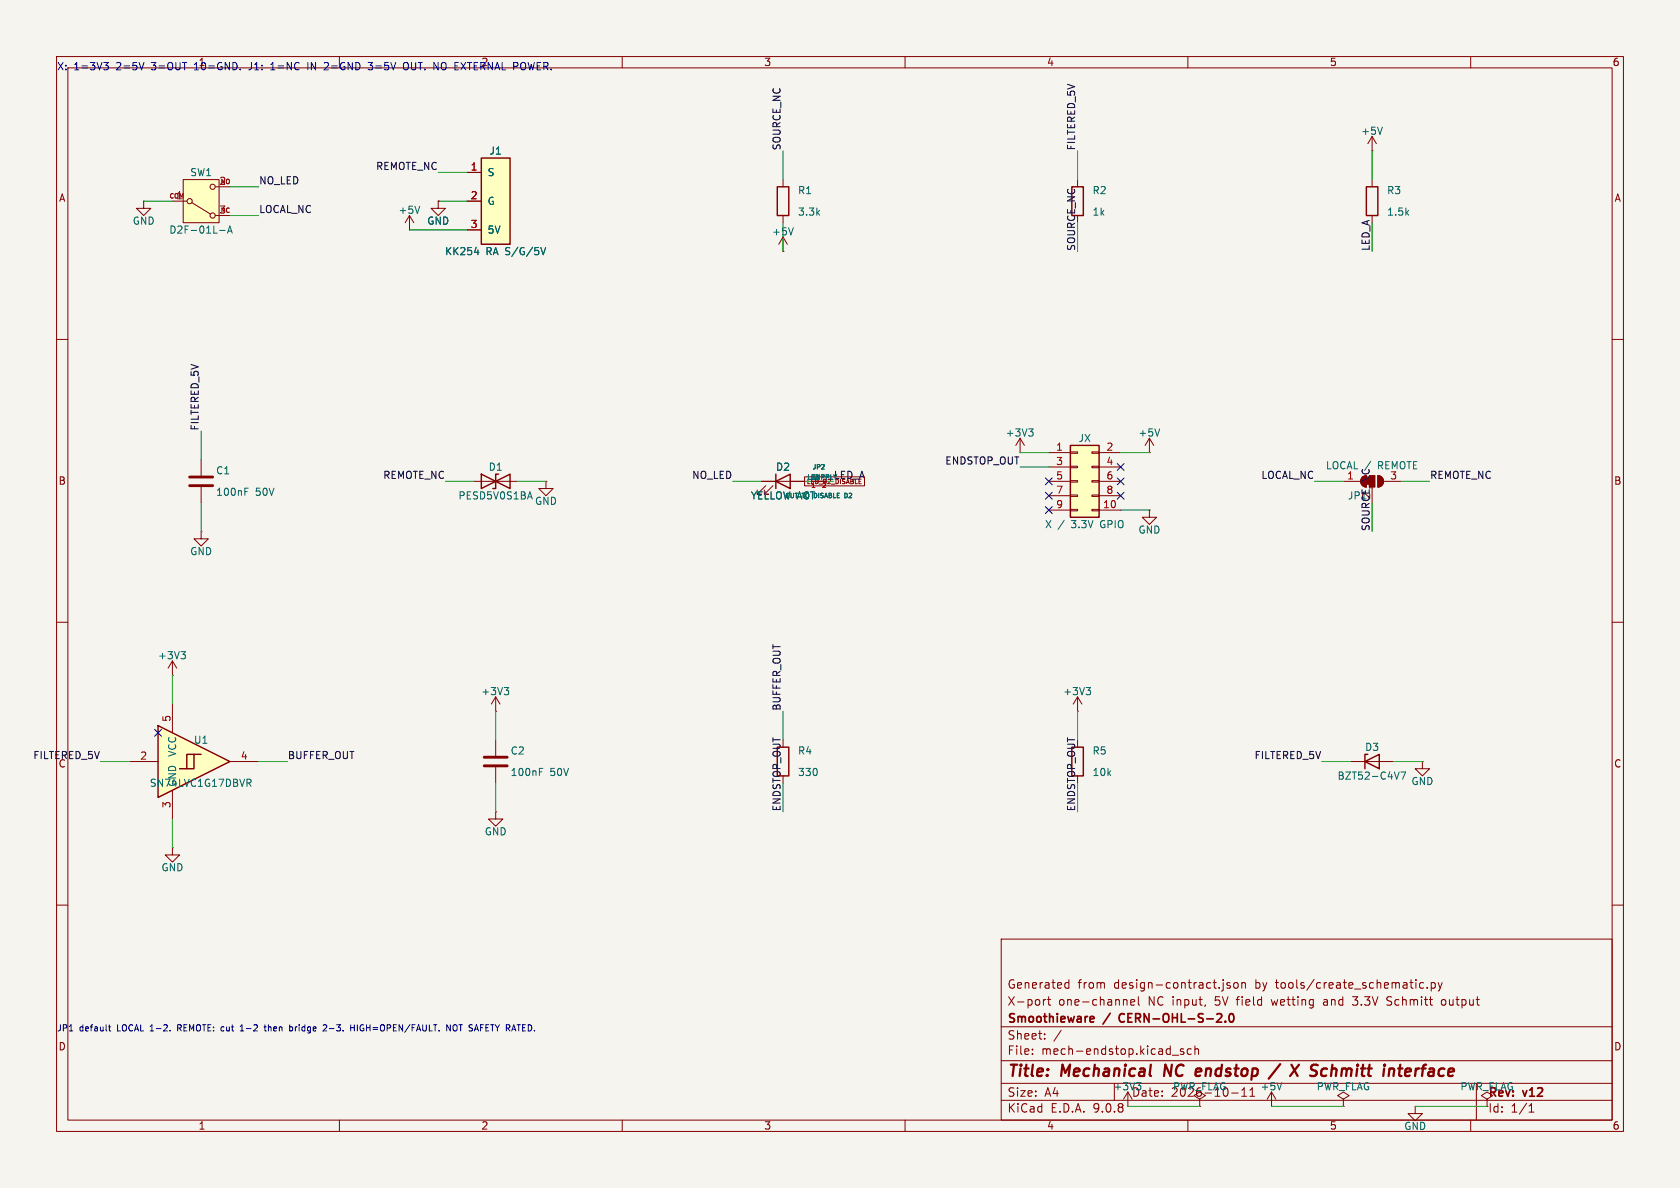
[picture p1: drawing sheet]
<svg xmlns="http://www.w3.org/2000/svg" width="297mm" height="210mm" viewBox="0 0 297 210" stroke-linecap="round" stroke-linejoin="round" font-family="sans-serif">
<path d="M0 0h297v210h-297z" fill="#f5f4ef" stroke="#f5f4ef" stroke-width=".18"/>
<g fill="none" stroke="#840000" stroke-width=".18">
<path d="M10 10h277v190h-277zM12 12h273v186h-273zM60 10v2M110 10v2M160 10v2M210 10v2M260 10v2M138.4 44.5h.1M138.4 41.9l-.7 1.3M138.4 41.9l.8 1.3M138.4 41.9v2.6M10 60h2"/>
<path d="M285 60h2M10 110h2M285 110h2M10 160h2M177 166h108v32h-108zM184.5 176.7v1M184.9 176.7l-.3 .1-.1 .2M185.2 176.7h.5M185.4 176.2v1.3l.3 .2M188.4 174.6h.6M188.4 173.8h.6M189 173.2v1.5"/>
<path d="M199.2 176.8v.9M199.9 177.2l.7-.1-.1-.3-.4-.1-.2 .2 .1 .7h.5M201.2 176.2v1.3l.3 .2M213.1 177.6l-.1 .2M216.2 173.2v.1M217.5 173.8l-.4-.1-.2 .2 .1 .2 .5 .2v.3h-.6M218.2 173.8l.4-.1 .3 .3v.4l-.3 .3-.4-.1-.1-.2v-.4zM219.5 173.8l.2-.1 .4 .1 .1 .9M219.5 173.7v1M234 177.2v.4M239.1 177.6l.2 .1h.4M239.1 176.2h.9"/>
<path d="M245.2 177.6l.5 .1M245.8 176.2h-.3l-.3 .3 .1 .3 .4 .2M251.7 173.8l-.5-.1-.2 .3v.4l.1 .2h.6M252.3 174.6v.1M253 173.8l.5-.1 .2 .3v.4l-.1 .2h-.6M253 173.7v1.5M254.2 173.7l.4 1M254.6 174.7l-.1 .4-.3 .1M255 173.7l-.4 1M255.5 176.8l-.4-.1-.3 .3v.4l.2 .2h.5M285 160h2M60 198v2"/>
<path d="M110 198v2M160 198v2M177 194.5h108M177 191.5h108M177 187.5h108M177 181.5h108M182.5 186.3v.1M182.5 185.5v.1M184.7 183.6v.1M184.7 182.8v.1M187.6 182.1l-1.3 2M197 191.5v3"/>
<path d="M207.2 186.5h1.2M209.2 185.5l-.3-.1-.2 .2v.2l.5 .2v.3h-.5M210 198v2M210.6 185.5l-.4-.1-.3 .3v.4l.1 .2h.6M211.2 185.5l.3-.1 .3 .1 .1 .9M211.2 184.9v1.5M217.7 193.2h1.2M219.5 193.8h.9M219.5 192.7l.5-.4v1.5M221 193.8h.8M221 192.7l.4-.4v1.5M260 198v2"/>
<path d="M261 191.5v6.5M270.3 196.6h.9M270.3 195.5l.4-.4v1.5"/>
</g>
<path d="M206 188.2l-.2 2M211.8 188.9l.5 .1M212.2 190.1l-.6 .1M212.4 189.4l-1 .1M226.3 188.1l-2 2.6M228.3 188.2l1.1 2M229.6 188.2l-1.5 2M247.2 188.9h.7M247.6 188.2l-.3 1.7 .1 .2 .4 .1M248.8 188.9l-.3 .3-.1 .7 .2 .3M249.4 189.4l-1 .1" fill="none" stroke="#840000" stroke-width=".4"/>
<path d="M192.9 179.7l.4 .1 .1 .2-.7 .2M198 179.4l-.2 .4 .2 .7M215.9 179.3v.5M217.4 179.3l.2-.1a.81 .81 0 0 1 .6 .6 .81 .81 0 0 1-.3 .8l-.1 .1a.81 .81 0 0 1-.4-1.4zM193.3 180.6l-.4 .1M215.1 180.7h.9M216.6 180.5v.2" fill="none" stroke="#840000" stroke-width=".3"/>
<path d="M140.2 40.3l-.4 1.2" fill="none" stroke="#006464" stroke-width=".18"/>
<path d="M32.4 31.8h6.3v7.6h-6.3z" fill="#ffffc2"/>
<g fill="none" stroke="#840000" stroke-width=".18">
<path d="M25.4 35.6v1.2h1.3l-1.3 1.3-1.3-1.3h1.3M25.4 35.6h.1M30.5 35.6h2.5M32.4 31.8h6.3v7.6h-6.3zM33.9 35.8l3.3 2M38.1 33h2.5M38.1 38.1h2.5"/>
<circle cx="33.5" cy="35.6" r=".46"/>
<circle cx="37.6" cy="33" r=".46"/>
<circle cx="37.6" cy="38.1" r=".46"/>
</g>
<path d="M38.8 40.7h1M40.2 41.2l.4-1.3 .5 1.3M40.3 40.9h.6" fill="none" stroke="#006464" stroke-width=".18"/>
<path d="M85.1 27.9h5.1v15.3h-5.1z" fill="#ffffc2"/>
<path d="M85.1 27.9h5.1v15.3h-5.1zM85.1 83.8v2.6l5.1-2.6v2.6zM88.1 83.8h-.5v2.6h-.5" fill="none" stroke="#840000" stroke-width=".25"/>
<g fill="none" stroke="#840000" stroke-width=".18">
<path d="M72.4 38.1l-.8 1.3M72.4 38.1l.8 1.3M72.4 38.1v2.5M77.5 35.6v1.2h1.2l-1.2 1.3-1.3-1.3h1.3M77.5 35.6h.1M82.5 30.5h2.6M82.5 35.6h2.6M72.4 40.6h.1M82.5 40.6h2.6M35.6 94v1.3h1.2l-1.2 1.2-1.3-1.2h1.3M35.6 94h.1M35.6 81.3v2.8"/>
<path d="M35.6 86.1v2.8M83.8 85.1h7.6M96.5 85.1v1.3h1.3l-1.3 1.2-1.3-1.2h1.3M96.5 85.1h.1M30.5 119.4h.1M30.5 116.8l-.8 1.3M30.5 116.8l.7 1.3M30.5 116.8v2.6M87.6 130.8v2.8M87.6 135.6v2.8"/>
</g>
<path d="M74.2 36.4l-.4 1.3M83.9 44.6h.8M84.5 44.2v.8M95.6 43.8l.4 1.2 .5-1.2M43.3 86.9h.4M43.3 86.3h.6M93.7 86.9l.4 1.3M32 115.2h.8l-.4 .5M32.5 115.7l.3 .2v.3l-.3 .3M95.4 136.4h.4M95.4 135.8h.6" fill="none" stroke="#006464" stroke-width=".18"/>
<path d="M33.5 84.3h4.1M33.5 85.9h4.1M85.6 133.9h4.1M85.6 135.4h4.1" fill="none" stroke="#840000" stroke-width=".51"/>
<g fill="#ffffc2">
<path d="M27.9 128.3l12.7 6.3-12.7 6.4z"/>
<path d="M33 133.4h1.3l-2.6 2.5h1.3z"/>
<path d="M34.3 133.4h1.3l-2.6 2.5h1.3z"/>
</g>
<path d="M137.4 33h2v5.1h-2zM137.2 85.1l2.5-1.3v2.6zM137.2 83.8v2.6M27.9 128.3l12.7 6.3-12.7 6.4zM34.3 133.4h-1.3v2.5h-1.3M35.6 133.4h-1.3v2.5h-1.3M137.4 132.1h2v5.1h-2zM189.5 132.1h2v5.1h-2zM241.3 134.6l2.5-1.2v2.5zM241.8 133.4h-.5v2.5" fill="none" stroke="#840000" stroke-width=".25"/>
<g fill="none" stroke="#840000" stroke-width=".18">
<path d="M138.4 31.8v1.2M138.4 38.1v1.3M180.3 77.5l-.7 1.2M180.3 77.5l.8 1.2M180.3 77.5v2.5M134.6 85.1h7.6M135.4 85.9l-1.5 1.5h.7h-.7v-.8M136.7 85.9l-1.6 1.5h.8h-.8v-.8M180.3 80h.1M203.2 90.2v1.2h1.3l-1.3 1.3-1.3-1.3h1.3M203.2 90.2h.1M22.9 134.6h5"/>
<path d="M30.5 124.5v5M30.5 139.7v5.1M40.6 134.6h5.1M87.6 125.7h.1M87.6 123.2l-.7 1.3M87.6 123.2l.8 1.3M87.6 123.2v2.5M190.5 125.7h.1M190.5 123.2l-.8 1.3M190.5 123.2l.8 1.3M190.5 123.2v2.5M238.8 134.6h7.6"/>
<path d="M251.5 134.6v1.3h1.2l-1.2 1.3-1.3-1.3h1.3M251.5 134.6h.1M30.5 149.9v1.2h1.2l-1.2 1.3-1.3-1.3h1.3M30.5 149.9h.1M87.6 143.5v1.3h1.3l-1.3 1.3-1.2-1.3h1.2M87.6 143.5h.1M199.4 195.6h.1M199.4 193l-.8 1.3M199.4 193l.8 1.3M199.4 193v2.6M212.1 194.3l1-.6-1-.7-1 .7 1 .6v1.3M212.1 195.6h.1"/>
<path d="M224.8 195.6h.1M224.8 193l-.8 1.3M224.8 193l.8 1.3M224.8 193v2.6M237.5 194.3l1-.6-1-.7-1 .7 1 .6v1.3M237.5 195.6h.1M250.2 195.6v1.3h1.3l-1.3 1.2-1.3-1.2h1.3M250.2 195.6h.1M262.9 194.3l1-.6-1-.7-1 .7 1 .6v1.3"/>
</g>
<path d="M181.9 75.8h.7l-.4 .5M182.4 76.3l.2 .2v.3l-.2 .3M149.7 87.2h-.3v.8h.3M43.7 137.7h.4l.3 .3-.1 .3-.6 .1M44 138.4l.4 .6M89.1 121.5h.8l-.4 .5M89.7 122l.2 .3v.3l-.2 .2M192 121.5h.8l-.4 .5M192.6 122l.2 .3v.3l-.2 .2M247.3 136.5l-.4 1.2M247.6 136.5h.9l-.5 1.2M226.6 191.4l-.4 1.3" fill="none" stroke="#006464" stroke-width=".18"/>
<path d="M189.2 78.7h5.1v12.7h-5.1z" fill="#ffffc2"/>
<path d="M189.5 33h2v5.1h-2zM241.6 33h2v5.1h-2zM189.2 78.7h5.1v12.7h-5.1z" fill="none" stroke="#840000" stroke-width=".25"/>
<g fill="none" stroke="#840000" stroke-width=".18">
<path d="M77.5 35.6h.1M82.5 30.5h2.6M82.5 35.6h2.6M190.5 31.8v1.2M242.6 26.7h.1M242.6 24.1v2.6M242.6 31.8v1.2M242.6 38.1v1.3M242.6 24.1l-.8 1.3M242.6 24.1l.7 1.3M82.5 40.6h2.6M189.2 79.9h1.3v.2h-1.3z"/>
<path d="M193 79.9h1.3v.2h-1.3zM203.2 77.5l-.8 1.2M203.2 77.5l.8 1.2M203.2 77.5v2.5M134.6 85.1h2.6M139.7 85.1h2.5M142.2 84.3h10.6v1.6h-10.6zM185.4 80h3.8M185.4 82.6h3.8M185.4 85.1h3.8M185.4 87.6h3.8M185.4 90.2h3.8"/>
<path d="M189.2 82.4h1.3v.3h-1.3zM189.2 85h1.3v.2h-1.3zM189.2 87.5h1.3v.3h-1.3zM189.2 90h1.3v.3h-1.3zM193 82.4h1.3v.3h-1.3zM193 85h1.3v.2h-1.3zM193 87.5h1.3v.3h-1.3zM193 90h1.3v.3h-1.3zM194.3 80h3.8M194.3 82.6h3.8M194.3 85.1h3.8M194.3 87.6h3.8"/>
<path d="M194.3 90.2h3.8M203.2 80h.1M237.5 85.1h3M243.6 84.1a1.02 1.02 0 0 1 1 1 1.02 1.02 0 0 1-1 1zM244.6 85.1h3"/>
</g>
<path d="M244.4 22.5l-.4 1.2M83.9 44.6h.8M84.5 44.2v.8M95.6 43.8l.4 1.2 .5-1.2M205 75.8l-.4 1.3M149.7 87.2h-.3v.8h.3" fill="none" stroke="#006464" stroke-width=".18"/>
<g fill="#840000" stroke="#840000" stroke-width=".18">
<path d="M242.1 84.1h1v2h-1z"/>
<path d="M243.6 84.1a1.02 1.02 0 0 1 1 1 1.02 1.02 0 0 1-1 1z"/>
</g>
<g fill="none" stroke="#009600" stroke-width=".18">
<path d="M25.4 35.6h5.1M40.6 38.1h5.1M40.6 33h5.1M77.5 35.6h5M77.5 30.5h5M138.4 26.7v5.1M138.4 39.4v5.1M190.5 26.7v5.1M190.5 39.4v5.1M242.6 26.7v5.1M242.6 39.4v5.1M72.4 40.6h10.1"/>
<path d="M35.6 76.2v5.1M35.6 88.9v5.1M78.7 85.1h5.1M91.4 85.1h5.1M129.5 85.1h5.1M180.3 80h5.1M180.3 82.6h5.1M198.1 80h5.1M198.1 90.2h5.1M232.4 85.1h5.1M242.6 88.9v5.1M247.6 85.1h5.1"/>
<path d="M30.5 119.4v5.1M17.8 134.6h5.1M45.7 134.6h5.1M87.6 125.7v5.1M87.6 138.4v5.1M138.4 125.7v5.1M138.4 138.4v5.1M190.5 125.7v5.1M190.5 138.4v5.1M233.7 134.6h5.1M246.4 134.6h5.1M30.5 144.8v5.1"/>
<path d="M199.4 195.6h12.7M224.8 195.6h12.7M250.2 195.6h12.7"/>
</g>
<g fill="none" stroke="#000084" stroke-width=".18">
<path d="M184.8 87l1.2 1.2M184.8 84.5l1.2 1.2M184.8 89.6l1.2 1.2M186 87l-1.2 1.2M186 84.5l-1.2 1.2M186 89.6l-1.2 1.2M197.5 84.5l1.2 1.2M197.5 81.9l1.2 1.3M197.5 87l1.2 1.2M198.7 84.5l-1.2 1.2M198.7 81.9l-1.2 1.3M198.7 87l-1.2 1.2"/>
<path d="M27.3 128.9l1.2 1.2M28.5 128.9l-1.2 1.2"/>
</g>
<g fill="none" stroke="#0000c2" stroke-width=".18">
<path d="M18.3 11h.8l-.4 .5M18.9 11.5l.2 .3v.3l-.2 .2M44 12.3h.1M47.9 12.3h.7M47.9 11.4l.3-.4v1.3M54.4 11v1.3M57.5 11l.5 .2M58 11.6l-.7 .7h.8M65.1 11h.8l-.5 .5 .4 .2v.5l-.2 .1h-.5M71.4 11.2a.44 .44 0 0 1 .5-.2 .44 .44 0 0 1 .3 .5v.4a.44 .44 0 0 1-.3 .4 .44 .44 0 0 1-.5-.1M12.2 182.3h.7M19.2 181.5h.4"/>
<path d="M19.3 181.2v.9l.3 .2M30.1 182.1v.2M31.4 181.7h.4M31.8 181.2h-.4v1.1M42.5 182.3h.6M42.5 181.5l.3-.3v1.1M46.7 181.5h.4M46.8 181.2v.9l.3 .2M47.4 181.2v1.1M47.6 181.5l-.2 .1M51.5 181.5l.2 .2v.3l-.2 .3M52.2 181.5v.8"/>
<path d="M52.3 181.6l-.1 .1M57.3 181.2h.4l.1 .3-.7 .8h.7M58.2 181.8h.9M62 181.2v1.1M62 181.7h.6M62.6 181.2v1.1M63.2 181.2v1.1M79 181.2l.6 1.1v-1.1M80.8 181.5a.37 .37 0 0 0-.4-.4 .37 .37 0 0 0-.3 .4v.4a.37 .37 0 0 0 .3 .4 .37 .37 0 0 0 .4-.4"/>
</g>
<g font-size="2.8" fill="#840000">
<text x="178" y="190.9">Title:</text>
<text x="213.1" y="190.9">endstop</text>
<text x="235.8" y="190.9">Schmitt</text>
<text x="249.4" y="190.9">interface</text>
</g>
<g font-size="2.8" fill="#006464">
<text x="187.7" y="190.9">Mechanical</text>
<text x="206.6" y="190.9">NC</text>
<text x="231.5" y="190.9">X</text>
</g>
<g font-size="2.1" fill="#840000">
<text x="178" y="178">X-port</text>
<text x="178" y="175">Generated</text>
<text x="187.1" y="178">one-channel</text>
<text x="190.5" y="175">from</text>
<text x="197" y="175">design-contract.json</text>
<text x="203" y="178">NC input,</text>
<text x="215.1" y="178">5V field</text>
<text x="222" y="175">by</text>
<text x="225.4" y="178">wetting</text>
<text x="225.8" y="175">tools/create_schematic.py</text>
<text x="234.7" y="178">and</text>
<text x="240" y="178">3.3V</text>
<text x="246.2" y="178">Schmitt</text>
<text x="256" y="178">output</text>
<text x="178" y="184">Sheet:</text>
<text x="178" y="181.2">Smoothieware</text>
<text x="195.2" y="181.2">/</text>
<text x="198.6" y="181.2">CERN-OHL-S-2.0</text>
<text x="178" y="186.7">File:</text>
<text x="184.1" y="186.7">mech-endstop.kicad_sch</text>
<text x="178" y="196.9">KiCad</text>
<text x="178" y="194.1">Size:</text>
<text x="184.7" y="194.1">A4</text>
<text x="185.7" y="196.9">E.D.A.</text>
<text x="193.3" y="196.9">9.0.8</text>
<text x="207" y="194.1">2026-10-11</text>
<text x="263" y="196.9">Id:</text>
<text x="267.1" y="196.9">1/1</text>
<text x="269.4" y="194.3">v12</text>
</g>
<g font-size="2.1" fill="#006464">
<text x="200" y="194.1">Date:</text>
<text x="263" y="194.3">Rev:</text>
</g>
<g font-size="1.8" fill="#0000c2">
<text x="35" y="11.9">1</text>
<text x="85" y="11.9">2</text>
<text x="10" y="12.6">X:</text>
<text x="13" y="12.6">1=3V3</text>
<text x="20.7" y="12.6">2=5V</text>
<text x="27.1" y="12.6">3=OUT</text>
<text x="34.8" y="12.6">10=GND.</text>
<text x="44.7" y="12.6">J1:</text>
<text x="48.7" y="12.6">1=NC</text>
<text x="55.4" y="12.6">IN</text>
<text x="58.6" y="12.6">2=GND</text>
<text x="66.6" y="12.6">3=5V</text>
<text x="72.9" y="12.6">OUT. NO EXTERNAL POWER.</text>
</g>
<g font-size="1.8" fill="#840000">
<text x="135" y="11.9">3</text>
<text x="185" y="11.9">4</text>
<text x="235" y="11.9">5</text>
<text x="285" y="11.9">6</text>
<text x="10.3" y="35.9">A</text>
<text x="285.3" y="35.9">A</text>
<text x="10.3" y="85.9">B</text>
<text x="285.3" y="85.9">B</text>
<text x="285.3" y="135.9">C</text>
<text x="10.3" y="185.9">D</text>
<text x="285.3" y="185.9">D</text>
<text x="35" y="199.9">1</text>
<text x="85" y="199.9">2</text>
<text x="135" y="199.9">3</text>
<text x="185" y="199.9">4</text>
<text x="235" y="199.9">5</text>
<text x="285" y="199.9">6</text>
</g>
<g font-size="1.8" fill="#006464">
<text x="86.4" y="27.5">J1</text>
<text x="240.5" y="24">+5V</text>
<text x="33.5" y="31.3">SW1</text>
<text x="86.1" y="31.3">S</text>
<text x="141" y="34.5">R1</text>
<text x="193" y="34.5">R2</text>
<text x="245.1" y="34.5">R3</text>
<text x="23.4" y="39.9">GND</text>
<text x="29.8" y="41.5">D2F-01L-A</text>
<text x="70.4" y="38">+5V</text>
<text x="75.4" y="39.9">GND</text>
<text x="86.1" y="36.4">G</text>
<text x="86.1" y="41.5">5V</text>
<text x="136.4" y="41.8">+5V</text>
<text x="141" y="38.3">3.3k</text>
<text x="193" y="38.3">1k</text>
<text x="245.1" y="38.3">1.5k</text>
<text x="78.6" y="45.3">KK254</text>
<text x="85.9" y="45.3">RA S/G/5V</text>
<text x="177.7" y="77.4">+3V3</text>
<text x="201.2" y="77.4">+5V</text>
<text x="86.3" y="83.4">D1</text>
<text x="137.1" y="83.4">D2</text>
<text x="190.6" y="78.3">JX</text>
<text x="243.7" y="83.2">REMOTE</text>
<text x="38.1" y="84.1">C1</text>
<text x="38.1" y="87.9">100nF</text>
<text x="45.1" y="87.9">50V</text>
<text x="80.9" y="88.5">PESD5V0S1BA</text>
<text x="94.5" y="89.5">GND</text>
<text x="132.6" y="88.5">YELLOW ACT</text>
<text x="184.7" y="93.6">X /</text>
<text x="189.5" y="93.6">3.3V</text>
<text x="194.8" y="93.6">GPIO</text>
<text x="201.2" y="94.5">GND</text>
<text x="33.5" y="98.3">GND</text>
<text x="27.8" y="116.7">+3V3</text>
<text x="85" y="123.1">+3V3</text>
<text x="187.9" y="123.1">+3V3</text>
<text x="34.2" y="131.7">U1</text>
<text x="31.3" y="133.9" transform="rotate(-90 31.3 133.9)">VCC</text>
<text x="90.2" y="133.6">C2</text>
<text x="90.2" y="137.4">100nF</text>
<text x="97.2" y="137.4">50V</text>
<text x="141" y="133.6">R4</text>
<text x="141" y="137.4">330</text>
<text x="193" y="133.6">R5</text>
<text x="193" y="137.4">10k</text>
<text x="241.2" y="132.9">D3</text>
<text x="26.4" y="139.3">SN74LVC1G17DBVR</text>
<text x="31.3" y="139.2" transform="rotate(-90 31.3 139.2)">GND</text>
<text x="236.4" y="138">BZT52-C4V7</text>
<text x="249.4" y="139">GND</text>
<text x="85.6" y="147.9">GND</text>
<text x="28.4" y="154.2">GND</text>
<text x="196.7" y="192.9">+3V3</text>
<text x="207.3" y="192.9">PWR_FLAG</text>
<text x="222.8" y="192.9">+5V</text>
<text x="232.7" y="192.9">PWR_FLAG</text>
<text x="258.1" y="192.9">PWR_FLAG</text>
<text x="248.2" y="199.9">GND</text>
</g>
<g font-size="1.8" fill="#0f0f0f">
<text x="138.1" y="26.7" transform="rotate(-90 138.1 26.7)">SOURCE_NC</text>
<text x="190.2" y="26.7" transform="rotate(-90 190.2 26.7)">FILTERED_5V</text>
<text x="45.7" y="32.7">NO_LED</text>
<text x="66.4" y="30.1">REMOTE_NC</text>
<text x="45.7" y="37.8">LOCAL_NC</text>
<text x="190.2" y="44.5" transform="rotate(-90 190.2 44.5)">SOURCE_NC</text>
<text x="242.2" y="44.5" transform="rotate(-90 242.2 44.5)">LED_A</text>
<text x="35.2" y="76.2" transform="rotate(-90 35.2 76.2)">FILTERED_5V</text>
<text x="167" y="82.2">ENDSTOP_OUT</text>
<text x="234.3" y="83.2">LOCAL /</text>
<text x="67.7" y="84.7">REMOTE_NC</text>
<text x="122.3" y="84.7">NO_LED</text>
<text x="147.3" y="84.7">LED_A</text>
<text x="222.9" y="84.7">LOCAL_NC</text>
<text x="238.2" y="88.5">JP1</text>
<text x="242.3" y="88.3" transform="rotate(-90 242.3 88.3)">2</text>
<text x="252.7" y="84.7">REMOTE_NC</text>
<text x="242.2" y="94" transform="rotate(-90 242.2 94)">SOURCE_NC</text>
<text x="138.1" y="125.7" transform="rotate(-90 138.1 125.7)">BUFFER_OUT</text>
<text x="5.8" y="134.3">FILTERED_5V</text>
<text x="10.3" y="135.9">C</text>
<text x="50.8" y="134.3">BUFFER_OUT</text>
<text x="221.7" y="134.3">FILTERED_5V</text>
<text x="138.1" y="143.5" transform="rotate(-90 138.1 143.5)">ENDSTOP_OUT</text>
<text x="190.2" y="143.5" transform="rotate(-90 190.2 143.5)">ENDSTOP_OUT</text>
</g>
<g font-size="1.8" fill="#a90000">
<text x="31" y="35.3">1</text>
<text x="38.7" y="32.8">2</text>
<text x="83.1" y="30.2">1</text>
<text x="83.1" y="35.3">2</text>
<text x="38.7" y="37.8">3</text>
<text x="83.1" y="40.4">3</text>
<text x="186.6" y="79.8">1</text>
<text x="186.6" y="82.3">3</text>
<text x="195.5" y="79.8">2</text>
<text x="195.5" y="82.3">4</text>
<text x="186.6" y="84.8">5</text>
<text x="186.6" y="87.4">7</text>
<text x="186.6" y="89.9">9</text>
<text x="194.9" y="89.9">10</text>
<text x="195.5" y="84.8">6</text>
<text x="195.5" y="87.4">8</text>
<text x="238.1" y="84.8">1</text>
<text x="245.7" y="84.8">3</text>
<text x="30.2" y="127.7" transform="rotate(-90 30.2 127.7)">5</text>
<text x="24.7" y="134.4">2</text>
<text x="42.5" y="134.4">4</text>
<text x="30.2" y="142.9" transform="rotate(-90 30.2 142.9)">3</text>
</g>
<g font-size="1.5" fill="#0000c2">
<text x="10" y="182.5">JP1</text>
<text x="14.1" y="182.5">default</text>
<text x="20.9" y="182.5">LOCAL 1-2.</text>
<text x="32" y="182.5">REMOTE: cut</text>
<text x="43.6" y="182.5">1-2</text>
<text x="48.1" y="182.5">then</text>
<text x="52.8" y="182.5">bridge</text>
<text x="59" y="182.5">2-3.</text>
<text x="64" y="182.5">HIGH=OPEN/FAULT.</text>
<text x="81.2" y="182.5">NOT SAFETY RATED.</text>
</g>
<g font-size="1.1" fill="#840000">
<text x="29.8" y="35.3">COM</text>
<text x="38.9" y="32.7">NO</text>
<text x="38.9" y="37.8">NC</text>
</g>
<g font-size="1.1" fill="#006464">
<text x="143.5" y="83.2">JP2</text>
<text x="138.7" y="88.3">CUT</text>
<text x="141.8" y="88.3">TO</text>
<text x="142.6" y="84.8">LED</text>
<text x="143.3" y="84.8">SUPPLY</text>
<text x="144.2" y="88.3">DISABLE</text>
<text x="149.9" y="88.3">D2</text>
</g>
<g font-size="1.1" fill="#a90000">
<text x="142.5" y="85.8">LED_D2_DISABLE</text>
<text x="143.3" y="86.6">1</text>
<text x="145.2" y="86.6">2</text>
</g>
</svg>
